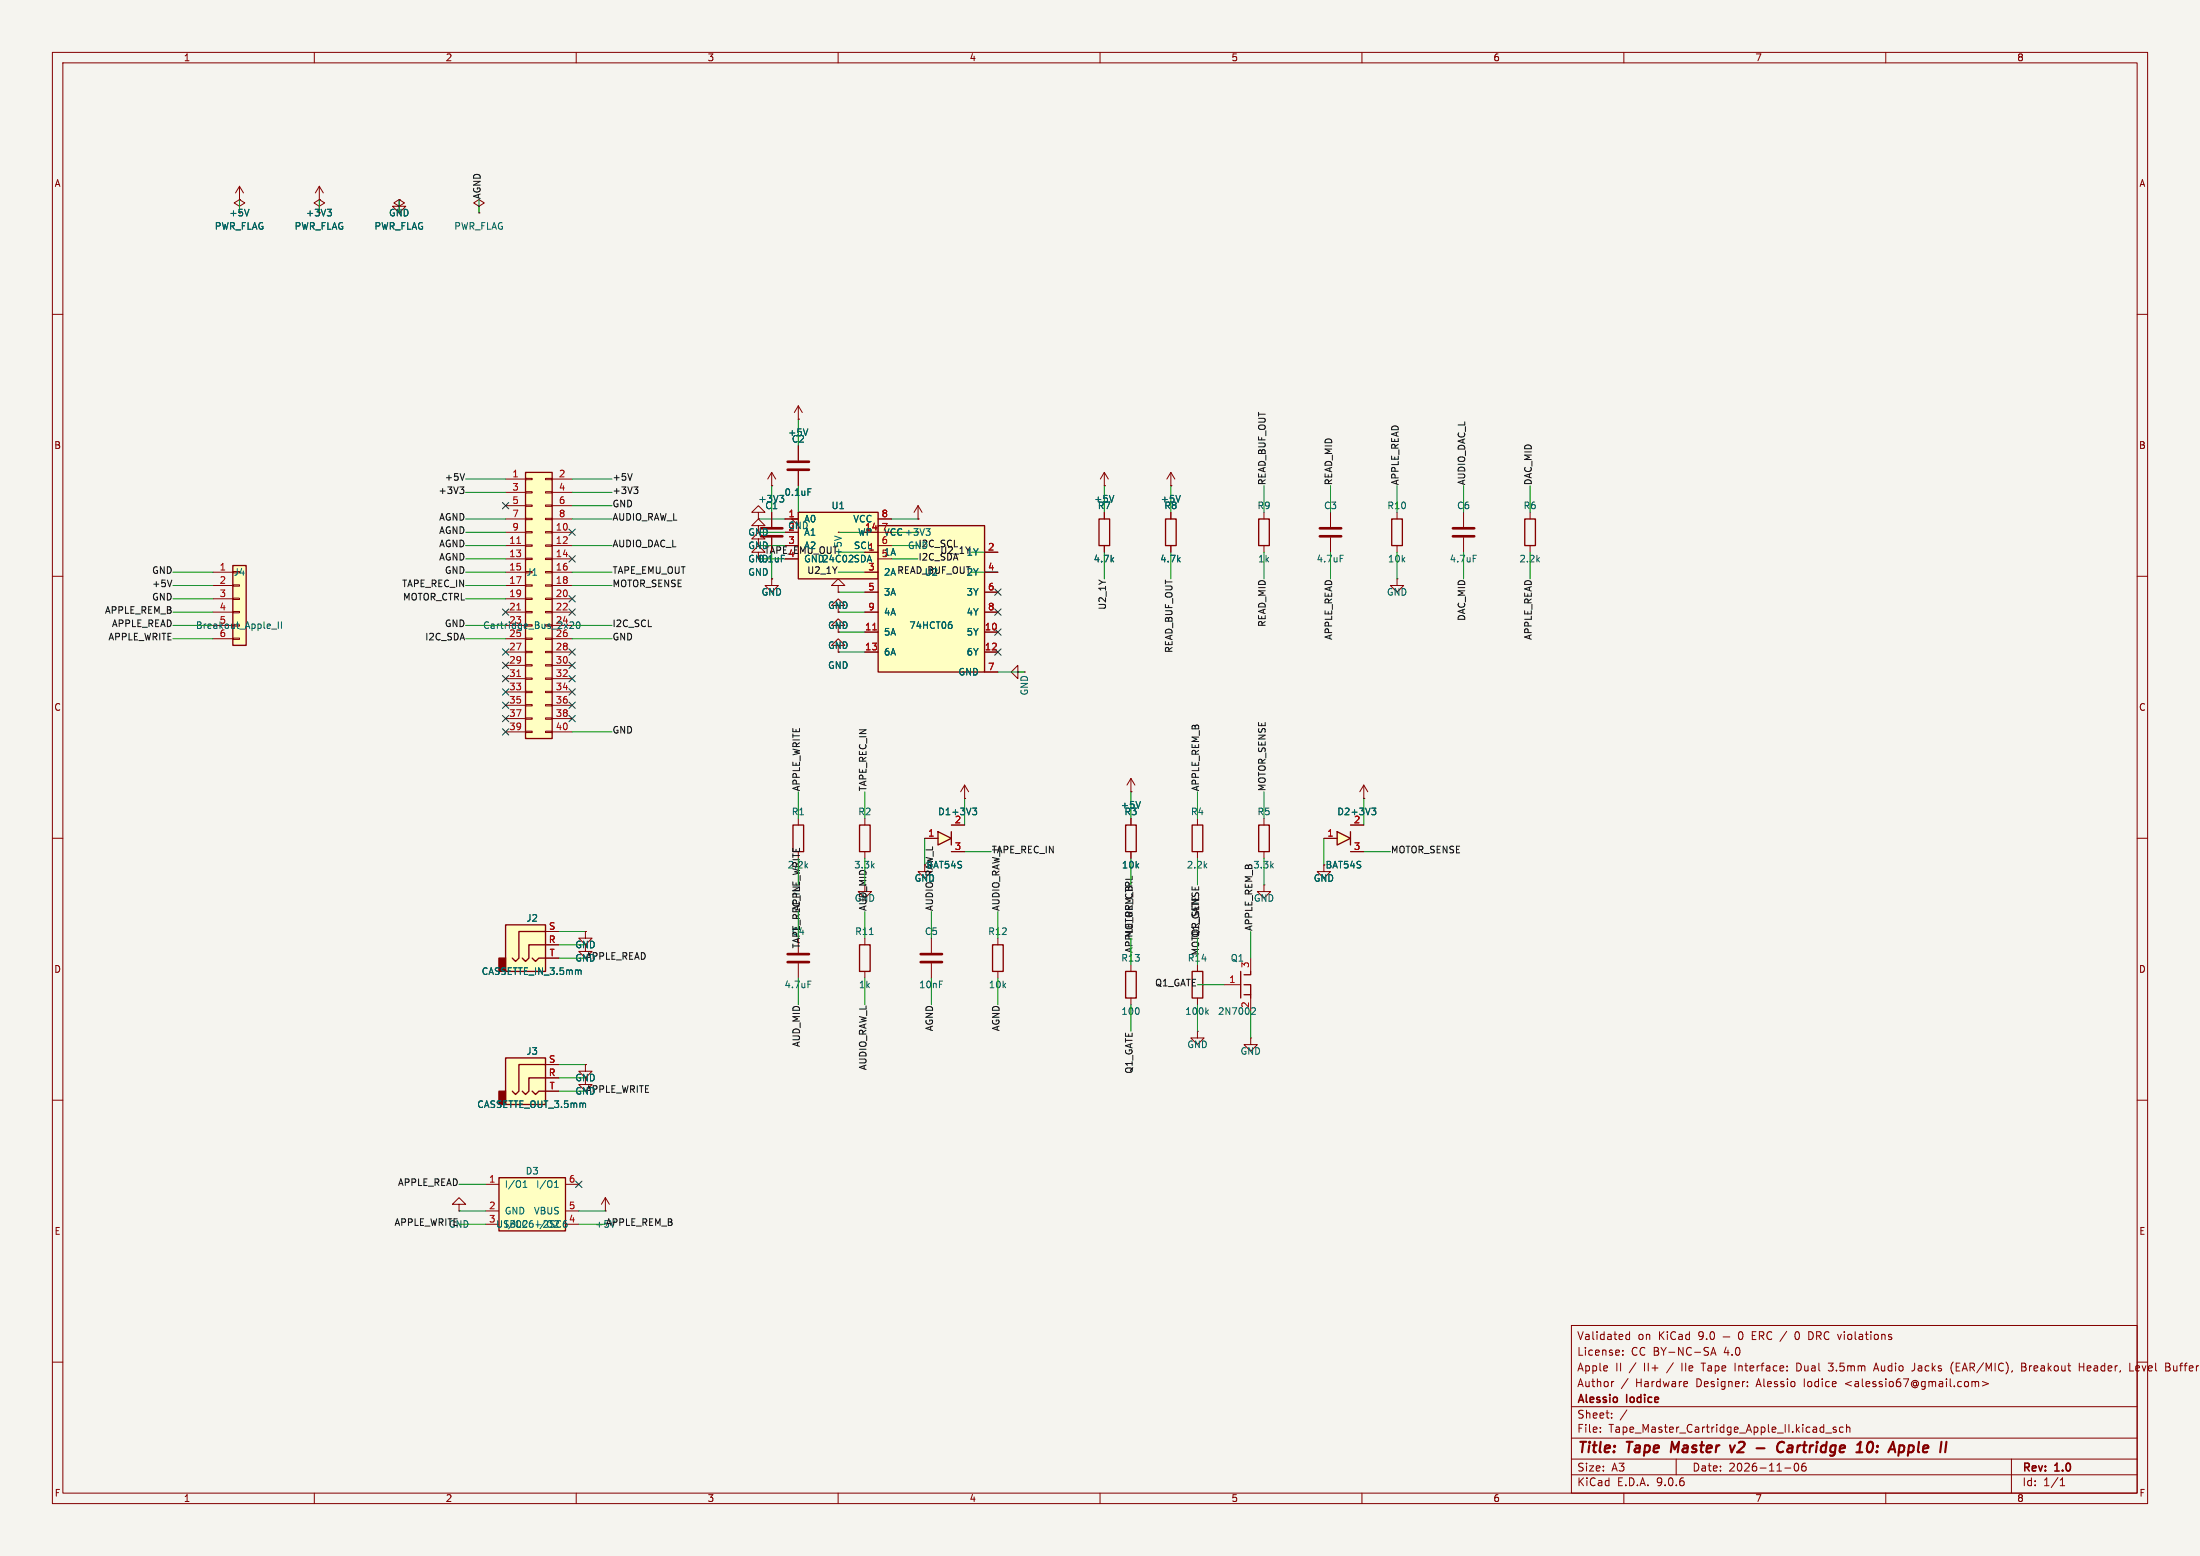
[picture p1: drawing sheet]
<svg xmlns="http://www.w3.org/2000/svg" width="420mm" height="297mm" viewBox="0 0 420 297" stroke-linecap="round" stroke-linejoin="round" font-family="sans-serif">
<path d="M0 0h420v297h-420z" fill="#f5f4ef" stroke="#f5f4ef" stroke-width=".19"/>
<g fill="none" stroke="#840000" stroke-width=".19">
<path d="M10 10h400v277h-400zM12 12h396v273h-396zM60 10v2M110 10v2M160 10v2M210 10v2M260 10v2M310 10v2M360 10v2M45.7 39.4l1-.7-1-.6-1 .6 1 .7v1.2M45.7 38.1h.1M45.7 35.6l-.7 1.2"/>
<path d="M45.7 35.6l.8 1.2M45.7 35.6v2.5M61 38.1h.1M61 39.4l1-.7-1-.6-1.1 .6 1.1 .7v1.2M61 35.6l-.8 1.2M61 35.6l.7 1.2M61 35.6v2.5M76.2 38.1v1.3h1.3l-1.3 1.2-1.3-1.2h1.3l1-.7-1-.6-1 .6 1 .7v1.2M76.2 38.1h.1M91.4 39.4l1.1-.7-1.1-.6-1 .6 1 .7v1.2M91.4 40.6h.1M10 60h2"/>
<path d="M152.4 77.5l-.8 1.2M152.4 77.5l.8 1.2M152.4 77.5v2.5M408 60h2M147.3 92.7h.1M147.3 90.2l-.7 1.2M147.3 90.2l.8 1.2M147.3 90.2v2.5M152.4 80h.1M152.4 85.1v2.8M152.4 89.9v2.8M266.7 97.8v1.3"/>
<path d="M10 110h2M144.8 105.4h1.2l-1.2-1.3-1.3 1.3h1.3v1.3M147.3 110.5v1.3h1.3l-1.3 1.2-1.3-1.2h1.3M147.3 110.5h.1M160 119.4h1.3l-1.3-1.3-1.3 1.3h1.3v1.3M160 115.6h1.3l-1.3-1.3-1.3 1.3h1.3v1.2M160 111.8h1.3l-1.3-1.3-1.3 1.3h1.3v1.2M160 113h.1M266.7 104.1v1.3M408 110h2M160 123.2h1.3l-1.3-1.3-1.3 1.3h1.3v1.3M10 160h2"/>
<path d="M215.9 151.1h.1M215.9 148.6v2.5M215.9 148.6l-.8 1.3M215.9 148.6l.8 1.3M228.6 156.2v1.3M241.3 156.2v1.3M408 160h2M111.8 177.8v1.3h1.2l-1.2 1.2-1.3-1.2h1.3M111.8 177.8h.1M228.6 162.6v1.2M241.3 168.9v1.3h1.3l-1.3 1.3-1.3-1.3h1.3M241.3 168.9h.1"/>
<path d="M241.3 162.6v1.2M215.9 184.2v1.2M215.9 190.5v1.3M228.6 184.2v1.2M228.6 190.5v1.3M10 210h2M408 210h2M300 253h108v32h-108zM309.8 258.5v.2M309.8 257.8v.1M311.1 254.2v1.5M311.1 254.8l-.4-.1-.3 .3 .1 .6h.6"/>
<path d="M326.6 258.7l.5-1.5 .5 1.5M326.7 258.3h.7M328.9 255.2h1.3M332 254.3l.2-.1a.8 .8 0 0 1 .6 .7 .8 .8 0 0 1-.6 .8l-.2-.2-.1-.4zM343 254.2a.94 .94 0 0 0 0 1.5M345.3 254.2l.6 .1M345.9 255.6l-.6 .1M372.9 260a1.72 1.72 0 0 0 0 2.3M10 260h2M300 278.5h108M300 274.5h108M300 268.5h108"/>
<path d="M305.5 273.2v.2M305.5 272.5v.1M307.7 270.5v.2M307.7 269.8v.1M308.1 263.7l-.3 .1M310.6 269.1l-1.3 1.9M310.8 263.1l-1.3 1.9M320 278.5v3M321.9 263.7l.3 .3-.8 .2M322.1 264.6l-.2 .1M331.2 260.2v1.5M333.6 264.5v.2"/>
<path d="M333.6 263.8v.1M341.2 261.5v.2M341.2 260.8v.1M342.7 279.4a.81 .81 0 0 0 .3 1.4l.2-.2 .2-.4-.2-.8M343.4 260.2h-.4v1.5h.4M344.2 279.4a1.17 1.17 0 0 0-.1 1.3h.6l.1-.6-.3-.2h-.4l-.2 .2M348.5 273.5h1.2M349 260.2h.9l-.5 .6h.3M349 261.5l.7 .2M350.5 272.5l-.3-.1-.3 .2 .1 .2 .5 .2v.3h-.6M351.9 272.5l-.5-.1-.2 .3 .1 .6h.6M352.5 272.5l.2-.1 .4 .1 .1 .9"/>
<path d="M352.5 271.9v1.5M357.7 261.7l.5-1.5 .5 1.5M357.8 261.3h.7M365.5 260.2v1.1a.48 .48 0 0 1-.6 .4M376.4 263.8l.5-.1 .2 .2M376.4 263.7v1M377.1 263.9l.2-.2 .4 .1v.9M377.1 263.9v.8M378.4 263.7l1.2 .4-1.2 .4M384 278.5v6.5M385.9 260.2h.5l.3 .1v.3l-.3 .3a.4 .4 0 0 1 .4 .4 .4 .4 0 0 1-.3 .4h-.6zM385.9 260.9h.5"/>
<path d="M396.9 260.9h.9M396.9 260.2v1.5M397.8 260.2v1.5M406.6 261.7h.7M407.9 260.7l-.2 .2v.6l.2 .2M408.4 261l-.7 .2M413.9 260.2l.3 .3v.3l-.3 .1a.4 .4 0 0 1 .4 .4 .4 .4 0 0 1-.3 .4M60 285v2M110 285v2M160 285v2M210 285v2M260 285v2"/>
<path d="M300 281.5h108M310 285v2M340.7 280.2h1.2M360 285v2M393.3 283.6h.9M393.3 282.5l.4-.4v1.5"/>
</g>
<path d="M319.2 275.2l-.2 2M330.3 275.9l.3 1.3 .6-1.3M335.3 276.4h1.6M340.6 275.4a.88 .88 0 0 0-1 0 .88 .88 0 0 0-.3 .9 .69 .69 0 0 0 .3 .8 .69 .69 0 0 0 .8-.1M342 275.9l-.6 .1M342 276.4h-.5a.4 .4 0 0 0-.3 .4 .4 .4 0 0 0 .2 .4h.5M356.7 275.4a.46 .46 0 0 1 .5-.2 .46 .46 0 0 1 .3 .4 1.15 1.15 0 0 1-.7 1.6l-.2-.1a1.54 1.54 0 0 1 .1-1.7zM364.3 277.1l.6 .1M364.5 275.9l-.3 2M365 275.9l-.6 .1" fill="none" stroke="#840000" stroke-width=".4"/>
<path d="M265.7 99.1h2v5h-2zM227.6 157.5h2v5.1h-2zM240.3 157.5h2v5.1h-2zM214.9 185.4h2v5.1h-2zM227.6 185.4h2v5.1h-2z" fill="none" stroke="#840000" stroke-width=".25"/>
<path d="M47.5 39.9l-.4 1.3M62.5 39.9h.8l-.5 .5M63 40.4l.3 .3v.3l-.3 .2M148.8 94.6h.8M149.6 95.3v.3l-.2 .2M154.2 81.9l-.4 1.2M154.2 93.3h.6M217.7 153l-.4 1.2M230.3 193.1l.4 .5M230.7 192.8l-.5 .5" fill="none" stroke="#006464" stroke-width=".19"/>
<path d="M150.4 88.1h4M150.4 89.7h4" fill="none" stroke="#840000" stroke-width=".51"/>
<path d="M96.5 176.5h7.6v8.9h-7.6z" fill="#ffffc2"/>
<path d="M95.2 182.9h1.3v2.5h-1.3z" fill="#840000" stroke="#840000" stroke-width=".25"/>
<path d="M240.3 99.1h2v5h-2zM96.5 176.5h7.6v8.9h-7.6zM104.1 177.8h-5v5.1l-.7 .6-.6-.6M101.6 182.9l.6 .6 .7-.6h1.2M104.1 180.3h-3.1v2.6l-.7 .6-.6-.6" fill="none" stroke="#840000" stroke-width=".25"/>
<path d="M144.8 97.8h1.2l-1.2-1.3-1.3 1.3h1.3v1.3M144.8 99.1h.1M147.3 97.8v2.8M241.3 97.8v1.3M144.8 100.3h1.2l-1.2-1.2-1.3 1.2h1.3v1.3M147.3 102.6v2.8M241.3 104.1v1.3M104.1 177.8h2.6M104.1 180.3h2.6M104.1 182.9h2.6M111.8 180.3v1.3h1.2l-1.2 1.3-1.3-1.3h1.3" fill="none" stroke="#840000" stroke-width=".19"/>
<path d="M110.8 185.2l.1 .1v.7" fill="none" stroke="#006464" stroke-width=".19"/>
<path d="M145.3 100.8h4.1M145.3 102.4h4.1" fill="none" stroke="#840000" stroke-width=".51"/>
<path d="M44.4 108h2.6v15.2h-2.6z" fill="#ffffc2"/>
<path d="M291.1 99.1h2v5h-2zM44.4 108h2.6v15.2h-2.6zM214.9 157.5h2v5.1h-2z" fill="none" stroke="#840000" stroke-width=".25"/>
<g fill="none" stroke="#840000" stroke-width=".19">
<path d="M152.4 97.8v1.3h1.3l-1.3 1.2-1.3-1.2h1.3M152.4 97.8h.1M292.1 97.8v1.3M40.6 109.2h3.8M40.6 111.8h3.8M40.6 114.3h3.8M40.6 116.8h3.8M40.6 119.4h3.8M44.4 111.6h1.3v.3h-1.3zM44.4 114.2h1.3v.2h-1.3zM44.4 116.7h1.3v.3h-1.3zM144.8 102.9h1.2l-1.2-1.3-1.3 1.3h1.3v1.2"/>
<path d="M157.5 101.6l1.2 .8M157.5 101.6h2.5M158.7 100.8l-1.2 .8M160 101.6h.1M292.1 104.1v1.3M40.6 121.9h3.8M44.4 121.8h1.3v.2h-1.3zM215.9 156.2v1.3M215.9 162.6v1.2M111.8 203.2v1.3h1.2l-1.2 1.2-1.3-1.2h1.3M111.8 203.2h.1M115.6 231.1h.1"/>
<path d="M115.6 228.6l-.8 1.3M115.6 228.6l.7 1.3M115.6 228.6v2.5"/>
</g>
<path d="M53.1 118.7v1.3M53.7 118.7v1.3M159.3 102.3l1.3 .4M51.9 120.1h.9" fill="none" stroke="#006464" stroke-width=".19"/>
<path d="M152.4 97.8h15.2v12.7h-15.2z" fill="#ffffc2"/>
<path d="M152.4 97.8h15.2v12.7h-15.2z" fill="none" stroke="#840000" stroke-width=".25"/>
<path d="M149.9 99.1h2.5M167.6 99.1h2.6M167.6 101.6h2.6M167.6 104.1h2.6M167.6 106.7h2.6M111.8 205.7v1.3h1.2l-1.2 1.3-1.3-1.3h1.3" fill="none" stroke="#840000" stroke-width=".19"/>
<path d="M96.5 201.9h7.6v8.9h-7.6z" fill="#ffffc2"/>
<path d="M95.2 208.3h1.3v2.5h-1.3z" fill="#840000" stroke="#840000" stroke-width=".25"/>
<path d="M209.8 99.1h2v5h-2zM164.1 180.3h2v5.1h-2zM96.5 201.9h7.6v8.9h-7.6zM101.6 208.3l.6 .6 .7-.6h1.2M104.1 205.7h-3.1v2.6l-.7 .6-.6-.6M104.1 203.2h-5v5.1l-.7 .6-.6-.6" fill="none" stroke="#840000" stroke-width=".25"/>
<g fill="none" stroke="#840000" stroke-width=".19">
<path d="M210.8 97.8v1.3M210.8 104.1v1.3M266.7 110.5v1.3h1.3l-1.3 1.2-1.3-1.2h1.3M266.7 110.5h.1M184.1 152.4h.1M184.1 149.9l-.7 1.2M184.1 149.9l.8 1.2M184.1 149.9v2.5M165.1 179.1v1.2M165.1 185.4v1.3M104.1 203.2h2.6M104.1 205.7h2.6"/>
<path d="M104.1 208.3h2.6"/>
</g>
<path d="M185.7 154.2h.7l-.4 .5M186.2 154.7l.2 .3v.3l-.2 .2M166 178.4h.7" fill="none" stroke="#006464" stroke-width=".19"/>
<path d="M95.2 224.8h12.7v10.1h-12.7z" fill="#ffffc2"/>
<path d="M95.2 224.8h12.7v10.1h-12.7z" fill="none" stroke="#840000" stroke-width=".25"/>
<path d="M92.7 226.1h2.5M92.7 231.1h2.5M92.7 233.7h2.5M107.9 226.1h2.6M107.9 231.1h2.6M107.9 233.7h2.6" fill="none" stroke="#840000" stroke-width=".19"/>
<path d="M99.9 226.6h.7M99.9 225.7l.3-.3v1.2M105.9 226.6h.7M105.9 225.7l.3-.3v1.2M108 233.5h-.2l-.3 .2M108.1 233l-.3 .1a.86 .86 0 0 0 0 1.2l.3-.1 .2-.2" fill="none" stroke="#006464" stroke-width=".19"/>
<path d="M100.3 90.2h5.1v50.8h-5.1z" fill="#ffffc2"/>
<path d="M100.3 90.2h5.1v50.8h-5.1z" fill="none" stroke="#840000" stroke-width=".25"/>
<g fill="none" stroke="#840000" stroke-width=".19">
<path d="M96.5 91.4h3.8M96.5 94h3.8M96.5 96.5h3.8M96.5 99.1h3.8M100.3 91.3h1.3v.3h-1.3zM100.3 93.9h1.3v.2h-1.3zM100.3 96.4h1.3v.2h-1.3zM100.3 98.9h1.3v.3h-1.3zM104.1 91.3h1.3v.3h-1.3zM104.1 93.9h1.3v.2h-1.3zM104.1 96.4h1.3v.2h-1.3zM104.1 98.9h1.3v.3h-1.3z"/>
<path d="M105.4 91.4h3.8M105.4 94h3.8M105.4 96.5h3.8M105.4 99.1h3.8M96.5 101.6h3.8M96.5 104.1h3.8M96.5 106.7h3.8M96.5 109.2h3.8M96.5 111.8h3.8M96.5 114.3h3.8M96.5 116.8h3.8M96.5 119.4h3.8"/>
<path d="M100.3 101.5h1.3v.2h-1.3zM100.3 104h1.3v.3h-1.3zM100.3 106.6h1.3v.2h-1.3zM100.3 111.6h1.3v.3h-1.3zM100.3 114.2h1.3v.2h-1.3zM100.3 116.7h1.3v.3h-1.3zM104.1 101.5h1.3v.2h-1.3zM104.1 104h1.3v.3h-1.3zM104.1 106.6h1.3v.2h-1.3zM104.1 109.1h1.3v.2h-1.3zM104.1 111.6h1.3v.3h-1.3zM104.1 114.2h1.3v.2h-1.3z"/>
<path d="M104.1 116.7h1.3v.3h-1.3zM105.4 101.6h3.8M105.4 104.1h3.8M105.4 106.7h3.8M105.4 109.2h3.8M105.4 111.8h3.8M105.4 114.3h3.8M105.4 116.8h3.8M105.4 119.4h3.8M96.5 121.9h3.8M96.5 124.5h3.8M96.5 127h3.8"/>
<path d="M96.5 129.5h3.8M96.5 132.1h3.8M96.5 134.6h3.8M96.5 137.2h3.8M96.5 139.7h3.8M100.3 121.8h1.3v.2h-1.3zM100.3 124.3h1.3v.3h-1.3zM100.3 126.9h1.3v.2h-1.3zM100.3 129.4h1.3v.3h-1.3zM100.3 132h1.3v.2h-1.3zM100.3 134.5h1.3v.2h-1.3zM100.3 137h1.3v.3h-1.3z"/>
<path d="M100.3 139.6h1.3v.2h-1.3zM104.1 121.8h1.3v.2h-1.3zM104.1 124.3h1.3v.3h-1.3zM104.1 126.9h1.3v.2h-1.3zM104.1 129.4h1.3v.3h-1.3zM104.1 132h1.3v.2h-1.3zM104.1 134.5h1.3v.2h-1.3zM104.1 137h1.3v.3h-1.3zM104.1 139.6h1.3v.2h-1.3zM105.4 121.9h3.8M105.4 124.5h3.8M105.4 127h3.8"/>
<path d="M105.4 129.5h3.8M105.4 132.1h3.8M105.4 134.6h3.8M105.4 137.2h3.8M105.4 139.7h3.8M176.5 165.1v1.3h1.3l-1.3 1.2-1.2-1.2h1.2M87.6 229.9h1.3l-1.3-1.3-1.2 1.3h1.2v1.2M87.6 231.1h.1"/>
</g>
<path d="M98.7 103.7h.7M98.7 116.4h.7M98.7 129.1h.7" fill="none" stroke="#a90000" stroke-width=".19"/>
<path d="M108.8 118.8l.5-.1 .2 .4-.8 .9h.8M110.2 118.8l.1-.1a.68 .68 0 0 1 .4 .6 .68 .68 0 0 1-.4 .7 .84 .84 0 0 1-.1-1.2z" fill="none" stroke="#006464" stroke-width=".19"/>
<path d="M179.1 158.8l2.5 1.2-2.5 1.3z" fill="#ffffc2"/>
<path d="M222.5 99.1h2v5h-2zM179.1 158.8l2.5 1.2-2.5 1.3zM181.6 158.8v2.5" fill="none" stroke="#840000" stroke-width=".25"/>
<g fill="none" stroke="#840000" stroke-width=".19">
<path d="M175.3 99.1h.1M175.3 96.5l-.8 1.3M175.3 96.5l.7 1.3M175.3 96.5v2.6M210.8 92.7h.1M210.8 90.2l-.7 1.2M210.8 90.2l.8 1.2M210.8 90.2v2.5M223.5 97.8v1.3M175.3 101.6v1.3h1.2l-1.2 1.2-1.3-1.2h1.3M223.5 104.1v1.3M181.6 157.5h2.5"/>
<path d="M176.5 160h2.6M181.6 162.6h2.5"/>
</g>
<path d="M212.6 94.6l-.4 1.2M176.8 100.9h.8l-.5 .5M177.3 101.4l.3 .2v.3l-.3 .3" fill="none" stroke="#006464" stroke-width=".19"/>
<path d="M167.6 100.3h20.4v28h-20.4z" fill="#ffffc2"/>
<path d="M167.6 100.3h20.4v28h-20.4zM189.5 180.3h2v5.1h-2zM236.9 185.4v5.1M237.5 188h1.3v1.9M237.5 189.9h1.3v.6M238.8 185.4v.7h-1.3" fill="none" stroke="#840000" stroke-width=".25"/>
<g fill="none" stroke="#840000" stroke-width=".19">
<path d="M165.1 101.6h2.5M165.1 105.4h2.5M165.1 109.2h2.5M165.1 113h2.5M165.1 116.8h2.5M188 105.4h2.5M188 109.2h2.5M188 113h2.5M188 116.8h2.5M165.1 120.7h2.5M165.1 124.5h2.5M188 120.7h2.5"/>
<path d="M188 124.5h2.5M188 128.3h2.5M260.3 152.4h.1M260.3 149.9l-.7 1.2M260.3 149.9l.8 1.2M260.3 149.9v2.5M152.4 179.1v2.8M177.8 179.1v2.8M190.5 179.1v1.2M152.4 183.9v2.8M177.8 183.9v2.8M190.5 185.4v1.3"/>
<path d="M233.7 188h3.2M238.8 198.1v1.3h1.2l-1.2 1.3-1.3-1.3h1.3M238.8 198.1h.1M238.8 182.9v2.5M238.8 190.5v2.5"/>
</g>
<path d="M166.6 120.2h.7" fill="none" stroke="#a90000" stroke-width=".19"/>
<path d="M181.4 118.7h.2M181.5 119.2l.3 .2v.3l-.3 .3M261.9 154.2h.7l-.4 .5M262.4 154.7l.2 .3v.3l-.2 .2M154.2 187.3h.6M239.1 192.3l.4 .1 .2 .3-.8 .9h.8" fill="none" stroke="#006464" stroke-width=".19"/>
<path d="M150.4 182.1h4M150.4 183.6h4M175.8 182.1h4M175.8 183.6h4" fill="none" stroke="#840000" stroke-width=".51"/>
<path d="M255.3 158.8l2.5 1.2-2.5 1.3z" fill="#ffffc2"/>
<path d="M151.4 157.5h2v5.1h-2zM164.1 157.5h2v5.1h-2zM255.3 158.8l2.5 1.2-2.5 1.3zM257.8 158.8v2.5" fill="none" stroke="#840000" stroke-width=".25"/>
<g fill="none" stroke="#840000" stroke-width=".19">
<path d="M45.7 38.1h.1M61 38.1h.1M76.2 38.1h.1M144.8 99.1h.1M147.3 92.7h.1M147.3 97.8v2.8M149.9 99.1h2.5M152.4 97.8h.1M152.4 80h.1M152.4 85.1v2.8M152.4 89.9v2.8M167.6 99.1h2.6"/>
<path d="M175.3 99.1h.1M210.8 92.7h.1M210.8 97.8v1.3M223.5 92.7h.1M223.5 90.2l-.7 1.2M223.5 90.2l.8 1.2M223.5 90.2v2.5M223.5 97.8v1.3M254 97.8v2.8M279.4 97.8v2.8M147.3 110.5h.1M147.3 102.6v2.8"/>
<path d="M160 101.6h.1M160 113h.1M165.1 101.6h5.1M165.1 105.4h2.5M165.1 109.2h2.5M165.1 113h2.5M165.1 116.8h2.5M167.6 104.1h2.6M167.6 106.7h2.6M188 105.4h2.5M188 109.2h2.5M188 113h2.5"/>
<path d="M188 116.8h2.5M210.8 104.1v1.3M223.5 104.1v1.3M254 102.6v2.8M279.4 102.6v2.8M165.1 120.7h2.5M165.1 124.5h2.5M188 120.7h2.5M188 124.5h2.5M188 128.3h2.5M194.3 128.3v-1.3l-1.3 1.3 1.3 1.2v-1.2h1.3M195.6 128.3h.1"/>
<path d="M152.4 156.2v1.3M165.1 156.2v1.3M181.6 157.5h2.5M184.1 152.4h.1M215.9 151.1h.1M215.9 156.2v1.3M257.8 157.5h2.5M260.3 152.4h.1M104.1 177.8h2.6M111.8 177.8h.1M165.1 162.6v1.2M176.5 160h2.6"/>
<path d="M181.6 162.6h2.5M215.9 162.6v1.2M252.7 165.1v1.3h1.3l-1.3 1.2-1.2-1.2h1.2M252.7 160h2.6M257.8 162.6h2.5M104.1 180.3h2.6M104.1 182.9h2.6M228.6 196.9v1.2h1.3l-1.3 1.3-1.3-1.3h1.3M228.6 196.9h.1M104.1 203.2h2.6M104.1 205.7h2.6M104.1 208.3h2.6"/>
<path d="M111.8 203.2h.1"/>
</g>
<g fill="none" stroke="#006464" stroke-width=".19">
<path d="M47.5 39.9l-.4 1.3M62.5 39.9h.8l-.5 .5M63 40.4l.3 .3v.3l-.3 .2M148.8 94.6h.8M149.6 95.3v.3l-.2 .2M154.2 81.9l-.4 1.2M154.2 93.3h.6M212.6 94.6l-.4 1.2M225.3 94.6l-.4 1.2M159.3 102.3l1.3 .4M176.8 100.9h.8l-.5 .5M177.3 101.4l.3 .2v.3l-.3 .3"/>
<path d="M181.4 118.7h.2M181.5 119.2l.3 .2v.3l-.3 .3M255.8 106h.6M281.2 106h.6M185.7 154.2h.7l-.4 .5M186.2 154.7l.2 .3v.3l-.2 .2M217.7 153l-.4 1.2M261.9 154.2h.7l-.4 .5M262.4 154.7l.2 .3v.3l-.2 .2M110.8 185.2l.1 .1v.7"/>
</g>
<path d="M252 100.8h4M252 102.4h4M277.4 100.8h4M277.4 102.4h4" fill="none" stroke="#840000" stroke-width=".51"/>
<path d="M87.8 92.9h.8l-.5 .5M88.3 93.4l.3 .3v.3l-.3 .2M88.7 90.4l-.4 1.3M120.7 90.4l-.4 1.3M121 92.9h.8l-.4 .5M121.5 93.4l.3 .3v.3l-.3 .2M32.8 110.7l-.4 1.3" fill="none" stroke="#0f0f0f" stroke-width=".19"/>
<g fill="none" stroke="#009600" stroke-width=".19">
<path d="M45.7 38.1v2.5M61 38.1v2.5M76.2 38.1v2.5M91.4 38.1v2.5M88.9 91.4h7.6M88.9 94h7.6M88.9 99.1h7.6M109.2 91.4h7.6M109.2 94h7.6M109.2 96.5h7.6M109.2 99.1h7.6M144.8 99.1h5.1"/>
<path d="M147.3 92.7v5.1M152.4 80v5.1M152.4 92.7v5.1M170.2 99.1h5.1M210.8 92.7v5.1M223.5 92.7v5.1M241.3 92.7v5.1M254 92.7v5.1M266.7 92.7v5.1M279.4 92.7v5.1M292.1 92.7v5.1M33 109.2h7.6"/>
<path d="M33 111.8h7.6M33 114.3h7.6M33 116.8h7.6M33 119.4h7.6M88.9 109.2h7.6M88.9 111.8h7.6M88.9 114.3h7.6M88.9 119.4h7.6M88.9 104.1h7.6M88.9 101.6h7.6M88.9 106.7h7.6M109.2 109.2h7.6"/>
<path d="M109.2 111.8h7.6M109.2 119.4h7.6M109.2 104.1h7.6M144.8 104.1h5.1M144.8 101.6h5.1M144.8 106.7h5.1M147.3 105.4v5.1M160 109.2h5.1M160 116.8h5.1M160 101.6h5.1M160 105.4h5.1M160 113h5.1"/>
<path d="M170.2 104.1h5.1M170.2 101.6h5.1M170.2 106.7h5.1M185.4 109.2h5.1M185.4 105.4h5.1M210.8 105.4v5.1M223.5 105.4v5.1M241.3 105.4v5.1M254 105.4v5.1M266.7 105.4v5.1M279.4 105.4v5.1M292.1 105.4v5.1"/>
<path d="M33 121.9h7.6M88.9 121.9h7.6M109.2 121.9h7.6M109.2 139.7h7.6M160 124.5h5.1M160 120.7h5.1M190.5 128.3h5.1M152.4 151.1v5.1M165.1 151.1v5.1M184.1 152.4v5.1M215.9 151.1v5.1M228.6 151.1v5.1"/>
<path d="M241.3 151.1v5.1M260.3 152.4v5.1M106.7 177.8h5.1M152.4 163.8v5.1M152.4 174v5.1M165.1 163.8v5.1M165.1 174v5.1M176.5 160v5.1M177.8 174v5.1M184.1 162.6h5.1M190.5 174v5.1M215.9 163.8v5.1"/>
<path d="M215.9 179.1v5.1M228.6 163.8v5.1M228.6 179.1v5.1M238.8 177.8v5.1M241.3 163.8v5.1M252.7 160v5.1M260.3 162.6h5.1M106.7 182.9h5.1M106.7 180.3h5.1M152.4 186.7v5.1M165.1 186.7v5.1M177.8 186.7v5.1"/>
<path d="M190.5 186.7v5.1M215.9 191.8v5.1M228.6 188h5.1M228.6 191.8v5.1M238.8 193v5.1M106.7 205.7h5.1M106.7 203.2h5.1M106.7 208.3h5.1M87.6 226.1h5.1M87.6 233.7h5.1M87.6 231.1h5.1M110.5 233.7h5.1"/>
<path d="M110.5 231.1h5.1"/>
</g>
<g fill="none" stroke="#000084" stroke-width=".19">
<path d="M95.9 95.9l1.2 1.2M97.1 95.9l-1.2 1.2M95.9 116.2l1.2 1.2M97.1 116.2l-1.2 1.2M108.6 101l1.2 1.2M108.6 106.1l1.2 1.2M108.6 113.7l1.2 1.2M108.6 116.2l1.2 1.2M109.8 101l-1.2 1.2M109.8 106.1l-1.2 1.2M109.8 113.7l-1.2 1.2M109.8 116.2l-1.2 1.2"/>
<path d="M189.9 112.4l1.2 1.2M189.9 116.2l1.2 1.2M191.1 112.4l-1.2 1.2M191.1 116.2l-1.2 1.2M95.9 134l1.2 1.2M95.9 126.4l1.2 1.2M95.9 131.5l1.2 1.2M95.9 123.9l1.2 1.2M95.9 128.9l1.2 1.2M95.9 136.6l1.2 1.2M95.9 139.1l1.2 1.2M97.1 126.4l-1.2 1.2"/>
<path d="M97.1 139.1l-1.2 1.2M97.1 136.6l-1.2 1.2M97.1 134l-1.2 1.2M97.1 131.5l-1.2 1.2M97.1 128.9l-1.2 1.2M97.1 123.9l-1.2 1.2M108.6 126.4l1.2 1.2M108.6 128.9l1.2 1.2M108.6 131.5l1.2 1.2M108.6 134l1.2 1.2M108.6 123.9l1.2 1.2M108.6 136.6l1.2 1.2"/>
<path d="M109.8 126.4l-1.2 1.2M109.8 128.9l-1.2 1.2M109.8 131.5l-1.2 1.2M109.8 134l-1.2 1.2M109.8 123.9l-1.2 1.2M109.8 136.6l-1.2 1.2M189.9 123.9l1.2 1.2M189.9 120l1.2 1.3M191.1 123.9l-1.2 1.2M191.1 120l-1.2 1.3M109.9 225.5l1.2 1.2M111.1 225.5l-1.2 1.2"/>
</g>
<path d="M166.6 120.2h.7" fill="none" stroke="#a90000" stroke-width=".19"/>
<g font-size="2.8" fill="#840000">
<text x="301" y="277.9">Title:</text>
<text x="310.6" y="277.9">Tape</text>
<text x="319.8" y="277.9">Master</text>
<text x="332" y="277.9">v2</text>
<text x="342.5" y="277.9">Cartridge</text>
<text x="358.6" y="277.9">10:</text>
<text x="365.6" y="277.9">Apple</text>
</g>
<g font-size="2.1" fill="#840000">
<text x="301" y="256">Validated</text>
<text x="312.6" y="256">on</text>
<text x="316.7" y="256">KiCad</text>
<text x="324.4" y="256">9.0</text>
<text x="335" y="256">ERC /</text>
<text x="343.5" y="256">0</text>
<text x="346.3" y="256">DRC violations</text>
<text x="301" y="262">Apple</text>
<text x="301" y="259">License:</text>
<text x="308.4" y="262">II</text>
<text x="311.1" y="262">/</text>
<text x="311.4" y="259">CC BY-NC-SA</text>
<text x="314" y="262">II+</text>
<text x="318.5" y="262">/</text>
<text x="321.4" y="262">IIe</text>
<text x="325.4" y="262">Tape</text>
<text x="329.2" y="259">4.0</text>
<text x="331.9" y="262">Interface:</text>
<text x="343.8" y="262">Dual</text>
<text x="350.1" y="262">3.5mm</text>
<text x="359" y="262">Audio</text>
<text x="366.4" y="262">Jacks</text>
<text x="373.9" y="262">(EAR/MIC),</text>
<text x="387.5" y="262">Breakout</text>
<text x="398.7" y="262">Header,</text>
<text x="408.5" y="262">Level</text>
<text x="415.5" y="262">Buffer</text>
<text x="301" y="268.2">Alessio</text>
<text x="301" y="265">Author</text>
<text x="310.6" y="268.2">Iodice</text>
<text x="312.3" y="265">Hardware</text>
<text x="324" y="265">Designer:</text>
<text x="335.6" y="265">Alessio</text>
<text x="344.8" y="265">Iodice</text>
<text x="352.8" y="265">&lt;alessio67@gmail.com&gt;</text>
<text x="301" y="273.7">File:</text>
<text x="301" y="271">Sheet:</text>
<text x="307.1" y="273.7">Tape_Master_Cartridge_Apple_II.kicad_sch</text>
<text x="301" y="281.1">Size:</text>
<text x="307.6" y="281.1">A3</text>
<text x="323" y="281.1">Date:</text>
<text x="330" y="281.1">2026-11-06</text>
<text x="386" y="281.3">Rev:</text>
<text x="392.4" y="281.3">1.0</text>
<text x="301" y="283.9">KiCad</text>
<text x="308.7" y="283.9">E.D.A.</text>
<text x="316.3" y="283.9">9.0.6</text>
<text x="386" y="283.9">Id:</text>
<text x="390.1" y="283.9">1/1</text>
</g>
<g font-size="1.8" fill="#840000">
<text x="35" y="11.9">1</text>
<text x="85" y="11.9">2</text>
<text x="135" y="11.9">3</text>
<text x="185" y="11.9">4</text>
<text x="235" y="11.9">5</text>
<text x="285" y="11.9">6</text>
<text x="335" y="11.9">7</text>
<text x="385" y="11.9">8</text>
<text x="10.3" y="35.9">A</text>
<text x="408.3" y="35.9">A</text>
<text x="58.3" y="41.5">+3V3</text>
<text x="10.3" y="85.9">B</text>
<text x="408.2" y="85.9">B</text>
<text x="142.7" y="107.5">GND</text>
<text x="158" y="116.4">GND</text>
<text x="158" y="120.2">GND</text>
<text x="10.3" y="135.9">C</text>
<text x="408.2" y="135.9">C</text>
<text x="176.8" y="166">BAT54S</text>
<text x="10.3" y="185.9">D</text>
<text x="109.7" y="181.2">GND</text>
<text x="408.2" y="185.9">D</text>
<text x="109.7" y="206.6">GND</text>
<text x="10.3" y="235.9">E</text>
<text x="408.3" y="235.9">E</text>
<text x="10.3" y="285.9">F</text>
<text x="35" y="286.9">1</text>
<text x="85" y="286.9">2</text>
<text x="135" y="286.9">3</text>
<text x="185" y="286.9">4</text>
<text x="235" y="286.9">5</text>
<text x="285" y="286.9">6</text>
<text x="335" y="286.9">7</text>
<text x="385" y="286.9">8</text>
<text x="408.3" y="285.9">F</text>
</g>
<g font-size="1.8" fill="#006464">
<text x="43.7" y="41.5">+5V</text>
<text x="74.2" y="41.5">GND</text>
<text x="40.9" y="44">PWR_FLAG</text>
<text x="56.1" y="44">PWR_FLAG</text>
<text x="71.4" y="44">PWR_FLAG</text>
<text x="86.6" y="44">PWR_FLAG</text>
<text x="150.4" y="83.4">+5V</text>
<text x="151.1" y="84.7">C2</text>
<text x="149.7" y="94.8">0.1uF</text>
<text x="144.7" y="96.1">+3V3</text>
<text x="146" y="97.4">C1</text>
<text x="150.4" y="101.2">GND</text>
<text x="150.4" y="101.3">2</text>
<text x="153.4" y="99.9">A0</text>
<text x="158.6" y="97.4">U1</text>
<text x="162.8" y="99.9">VCC</text>
<text x="165.1" y="101.3">14</text>
<text x="208.8" y="96.1">+5V</text>
<text x="209.5" y="97.4">R7</text>
<text x="221.5" y="96.1">+5V</text>
<text x="222.2" y="97.4">R8</text>
<text x="240" y="97.4">R9</text>
<text x="252.7" y="97.4">C3</text>
<text x="264.8" y="97.4">R10</text>
<text x="278.1" y="97.4">C6</text>
<text x="290.8" y="97.4">R6</text>
<text x="142.7" y="102.5">GND</text>
<text x="142.7" y="105">GND</text>
<text x="144.6" y="107.5">0.1uF</text>
<text x="145.8" y="105.9">TAPE_EMU_OUT</text>
<text x="153.4" y="102.5">A1</text>
<text x="153.4" y="105">A2</text>
<text x="153.4" y="107.5">GND24C02 SDA</text>
<text x="160.9" y="106.2" transform="rotate(-90 160.9 106.2)">+5V</text>
<text x="162.9" y="105">SCL1</text>
<text x="163.7" y="102.5">WP</text>
<text x="168.7" y="102.5">VCC+3V3</text>
<text x="173.2" y="105">GND</text>
<text x="184.4" y="106.3">1Y</text>
<text x="208.7" y="107.5">4.7k</text>
<text x="221.4" y="107.5">4.7k</text>
<text x="240.1" y="107.5">1k</text>
<text x="251.3" y="107.5">4.7uF</text>
<text x="264.9" y="107.5">10k</text>
<text x="276.7" y="107.5">4.7uF</text>
<text x="290" y="107.5">2.2k</text>
<text x="44.5" y="110.1">J4</text>
<text x="100.4" y="110.1">J1</text>
<text x="142.7" y="110.1">GND</text>
<text x="145.3" y="113.9">GND</text>
<text x="168.7" y="113.9">3A</text>
<text x="168.7" y="110.1">2A</text>
<text x="176.4" y="110.1">U2</text>
<text x="184.4" y="110.1">2Y</text>
<text x="184.4" y="113.9">3Y</text>
<text x="264.7" y="113.9">GND</text>
<text x="41.8" y="119.1">5</text>
<text x="97.1" y="119.1">23</text>
<text x="106" y="119.1">24</text>
<text x="168.7" y="117.7">4A</text>
<text x="184.4" y="117.7">4Y</text>
<text x="37.3" y="120.2">Breakout_Apple_II</text>
<text x="41.8" y="121.7">6</text>
<text x="92.1" y="120.2">Cartridge_Bus_2x20</text>
<text x="97.1" y="121.7">25</text>
<text x="106" y="121.7">26</text>
<text x="158" y="124.1">GND</text>
<text x="168.7" y="121.5">5A</text>
<text x="168.7" y="125.3">6A</text>
<text x="173.5" y="120.2">74HCT06</text>
<text x="184.4" y="121.5">5Y</text>
<text x="184.4" y="125.3">6Y</text>
<text x="158" y="127.9">GND</text>
<text x="182.9" y="129.1">GND</text>
<text x="196.4" y="132.8" transform="rotate(-90 196.4 132.8)">GND</text>
<text x="151.1" y="155.8">R1</text>
<text x="163.8" y="155.8">R2</text>
<text x="179" y="155.8">D1+3V3</text>
<text x="213.9" y="154.5">+5V</text>
<text x="214.6" y="155.8">R3</text>
<text x="227.3" y="155.8">R4</text>
<text x="240" y="155.8">R5</text>
<text x="255.2" y="155.8">D2+3V3</text>
<text x="182.2" y="157.2">2</text>
<text x="258.4" y="157.2">2</text>
<text x="214.1" y="166">10k</text>
<text x="226.5" y="166">2.2k</text>
<text x="253" y="166">BAT54S</text>
<text x="174.5" y="168.5">GND</text>
<text x="250.7" y="168.5">GND</text>
<text x="100.4" y="176.1">J2</text>
<text x="163.2" y="178.7">R11</text>
<text x="176.5" y="178.7">C5</text>
<text x="188.6" y="178.7">R12</text>
<text x="109.7" y="183.7">GND</text>
<text x="214" y="183.7">R13</text>
<text x="234.8" y="183.7">Q1</text>
<text x="91.9" y="186.3">CASSETTE_IN_3.5mm</text>
<text x="149.7" y="188.8">4.7uF</text>
<text x="163.9" y="188.8">1k</text>
<text x="175.4" y="188.8">10nF</text>
<text x="188.7" y="188.8">10k</text>
<text x="214" y="193.9">100</text>
<text x="226.2" y="193.9">100k</text>
<text x="232.4" y="193.9">2N7002</text>
<text x="238.5" y="192.5" transform="rotate(-90 238.5 192.5)">2</text>
<text x="100.4" y="201.5">J3</text>
<text x="226.6" y="200.3">GND</text>
<text x="236.7" y="201.5">GND</text>
<text x="109.7" y="209.1">GND</text>
<text x="91" y="211.7">CASSETTE_OUT_3.5mm</text>
<text x="96.3" y="226.9">I/O1</text>
<text x="100.3" y="224.4">D3</text>
<text x="102.3" y="226.9">I/O1</text>
<text x="96.3" y="232">GND</text>
<text x="101.8" y="232">VBUS</text>
<text x="108.5" y="233.4">4</text>
<text x="94.6" y="234.5">USBLC6-2SC6</text>
<text x="96.3" y="234.5">I/O2</text>
<text x="102.3" y="234.5">I/O2</text>
</g>
<g font-size="1.8" fill="#0f0f0f">
<text x="92" y="38.1" transform="rotate(-90 92 38.1)">AGND</text>
<text x="83.6" y="94.5">+3V3</text>
<text x="84.8" y="92">+5V</text>
<text x="116.8" y="92">+5V</text>
<text x="116.8" y="94.5">+3V3</text>
<text x="241.8" y="92.7" transform="rotate(-90 241.8 92.7)">READ_BUF_OUT</text>
<text x="254.5" y="92.7" transform="rotate(-90 254.5 92.7)">READ_MID</text>
<text x="267.2" y="92.7" transform="rotate(-90 267.2 92.7)">APPLE_READ</text>
<text x="279.9" y="92.7" transform="rotate(-90 279.9 92.7)">AUDIO_DAC_L</text>
<text x="292.6" y="92.7" transform="rotate(-90 292.6 92.7)">DAC_MID</text>
<text x="83.7" y="99.6">AGND</text>
<text x="116.8" y="97">GND</text>
<text x="116.8" y="99.6">AUDIO_RAW_L</text>
<text x="83.7" y="102.1">AGND</text>
<text x="83.7" y="104.7">AGND</text>
<text x="83.7" y="107.2">AGND</text>
<text x="116.8" y="104.7">AUDIO_DAC_L</text>
<text x="175.3" y="107.2">I2C_SDA</text>
<text x="175.3" y="104.7">I2C_SCL</text>
<text x="179.4" y="105.9">U2_1Y1Y</text>
<text x="28.9" y="109.7">GND</text>
<text x="28.9" y="112.3">+5V</text>
<text x="76.7" y="112.3">TAPE_REC_IN</text>
<text x="84.8" y="109.7">GND</text>
<text x="116.8" y="109.7">TAPE_EMU_OUT</text>
<text x="116.8" y="112.3">MOTOR_SENSE</text>
<text x="154" y="109.7">U2_1Y</text>
<text x="168.7" y="110.1">2A READ_BUF_OUT</text>
<text x="19.9" y="117.4">APPLE_REM_B</text>
<text x="21.3" y="119.9">APPLE_READ</text>
<text x="28.9" y="114.8">GND</text>
<text x="76.8" y="114.8">MOTOR_CTRL</text>
<text x="84.8" y="119.9">GND</text>
<text x="116.8" y="119.9">I2C_SCL</text>
<text x="211.3" y="116.5" transform="rotate(-90 211.3 116.5)">U2_1Y</text>
<text x="241.8" y="119.8" transform="rotate(-90 241.8 119.8)">READ_MID</text>
<text x="279.9" y="118.6" transform="rotate(-90 279.9 118.6)">DAC_MID</text>
<text x="20.6" y="122.4">APPLE_WRITE</text>
<text x="81.1" y="122.4">I2C_SDA</text>
<text x="116.8" y="122.4">GND</text>
<text x="224" y="124.7" transform="rotate(-90 224 124.7)">READ_BUF_OUT</text>
<text x="254.5" y="122.2" transform="rotate(-90 254.5 122.2)">APPLE_READ</text>
<text x="292.6" y="122.2" transform="rotate(-90 292.6 122.2)">APPLE_READ</text>
<text x="116.8" y="140.2">GND</text>
<text x="152.9" y="151.1" transform="rotate(-90 152.9 151.1)">APPLE_WRITE</text>
<text x="165.6" y="151.1" transform="rotate(-90 165.6 151.1)">TAPE_REC_IN</text>
<text x="229.1" y="151.1" transform="rotate(-90 229.1 151.1)">APPLE_REM_B</text>
<text x="241.8" y="151.1" transform="rotate(-90 241.8 151.1)">MOTOR_SENSE</text>
<text x="150.3" y="166">2.2k</text>
<text x="163" y="166">3.3k</text>
<text x="189.2" y="163.1">TAPE_REC_IN</text>
<text x="239.2" y="166">3.3k</text>
<text x="265.4" y="163.1">MOTOR_SENSE</text>
<text x="152.9" y="174" transform="rotate(-90 152.9 174)">APPLE_WRITE</text>
<text x="163.1" y="172.3">GND</text>
<text x="165.6" y="174" transform="rotate(-90 165.6 174)">AUD_MID</text>
<text x="178.3" y="174" transform="rotate(-90 178.3 174)">AUDIO_RAW_L</text>
<text x="191" y="174" transform="rotate(-90 191 174)">AUDIO_RAW_L</text>
<text x="239.3" y="172.3">GND</text>
<text x="151.1" y="178.7">C4</text>
<text x="216.4" y="179.1" transform="rotate(-90 216.4 179.1)">MOTOR_CTRL</text>
<text x="229.1" y="179.1" transform="rotate(-90 229.1 179.1)">Q1_GATE</text>
<text x="239.3" y="177.8" transform="rotate(-90 239.3 177.8)">APPLE_REM_B</text>
<text x="111.8" y="183.4">APPLE_READ</text>
<text x="152.9" y="181.1" transform="rotate(-90 152.9 181.1)">TAPE_REC_IN</text>
<text x="216.4" y="182" transform="rotate(-90 216.4 182)">APPLE_REM_B</text>
<text x="226.7" y="183.7">R14</text>
<text x="229.1" y="182.5" transform="rotate(-90 229.1 182.5)">MOTOR_SENSE</text>
<text x="220.4" y="188.5">Q1_GATE</text>
<text x="178.3" y="196.9" transform="rotate(-90 178.3 196.9)">AGND</text>
<text x="191" y="196.9" transform="rotate(-90 191 196.9)">AGND</text>
<text x="152.9" y="200" transform="rotate(-90 152.9 200)">AUD_MID</text>
<text x="111.8" y="208.8">APPLE_WRITE</text>
<text x="165.6" y="204.4" transform="rotate(-90 165.6 204.4)">AUDIO_RAW_L</text>
<text x="216.4" y="205" transform="rotate(-90 216.4 205)">Q1_GATE</text>
<text x="75.9" y="226.6">APPLE_READ</text>
<text x="75.2" y="234.2">APPLE_WRITE</text>
<text x="85.6" y="234.5">GND</text>
<text x="113.5" y="234.5">+5V</text>
<text x="115.6" y="234.2">APPLE_REM_B</text>
</g>
<g font-size="1.8" fill="#a90000">
<text x="97.7" y="91.2">1</text>
<text x="97.7" y="93.7">3</text>
<text x="106.6" y="91.2">2</text>
<text x="106.6" y="93.7">4</text>
<text x="97.7" y="96.3">5</text>
<text x="97.7" y="98.8">7</text>
<text x="97.7" y="101.3">9</text>
<text x="106" y="101.3">10</text>
<text x="106.6" y="96.3">6</text>
<text x="106.6" y="98.8">8</text>
<text x="150.4" y="98.8">1</text>
<text x="168.2" y="98.8">8</text>
<text x="168.2" y="101.3">7</text>
<text x="97.1" y="103.9">11</text>
<text x="97.1" y="106.4">13</text>
<text x="106" y="103.9">12</text>
<text x="106" y="106.4">14</text>
<text x="150.4" y="103.9">3</text>
<text x="150.4" y="106.4">4</text>
<text x="168.2" y="103.9">6</text>
<text x="168.2" y="106.4">51A</text>
<text x="188.5" y="105.2">2</text>
<text x="41.8" y="109">1</text>
<text x="41.8" y="111.5">2</text>
<text x="97.1" y="109">15</text>
<text x="97.1" y="111.5">17</text>
<text x="106" y="109">16</text>
<text x="106" y="111.5">18</text>
<text x="165.7" y="109">3</text>
<text x="165.7" y="112.8">5</text>
<text x="188.5" y="109">4</text>
<text x="188.5" y="112.8">6</text>
<text x="41.8" y="114">3</text>
<text x="41.8" y="116.6">4</text>
<text x="97.1" y="114">19</text>
<text x="97.1" y="116.6">21</text>
<text x="106" y="114">20</text>
<text x="106" y="116.6">22</text>
<text x="165.7" y="116.6">9</text>
<text x="188.5" y="116.6">8</text>
<text x="97.1" y="124.2">27</text>
<text x="106" y="124.2">28</text>
<text x="165.1" y="120.4">11</text>
<text x="165.1" y="124.2">13</text>
<text x="187.9" y="120.4">10</text>
<text x="187.9" y="124.2">12</text>
<text x="97.1" y="126.7">29</text>
<text x="97.1" y="129.3">31</text>
<text x="97.1" y="131.8">33</text>
<text x="106" y="126.7">30</text>
<text x="106" y="129.3">32</text>
<text x="106" y="131.8">34</text>
<text x="188.5" y="128">7</text>
<text x="97.1" y="134.4">35</text>
<text x="97.1" y="136.9">37</text>
<text x="106" y="134.4">36</text>
<text x="106" y="136.9">38</text>
<text x="97.1" y="139.4">39</text>
<text x="106" y="139.4">40</text>
<text x="177.1" y="159.8">1</text>
<text x="253.3" y="159.8">1</text>
<text x="182.2" y="162.3">3</text>
<text x="258.4" y="162.3">3</text>
<text x="104.7" y="177.5">S</text>
<text x="104.7" y="180.1">R</text>
<text x="104.8" y="182.6">T</text>
<text x="238.5" y="184.9" transform="rotate(-90 238.5 184.9)">3</text>
<text x="234.6" y="187.7">1</text>
<text x="104.7" y="202.9">S</text>
<text x="104.7" y="205.5">R</text>
<text x="104.8" y="208">T</text>
<text x="93.3" y="225.8">1</text>
<text x="108.5" y="225.8">6</text>
<text x="93.3" y="230.9">2</text>
<text x="93.3" y="233.4">3</text>
<text x="108.5" y="230.9">5</text>
</g>
</svg>
